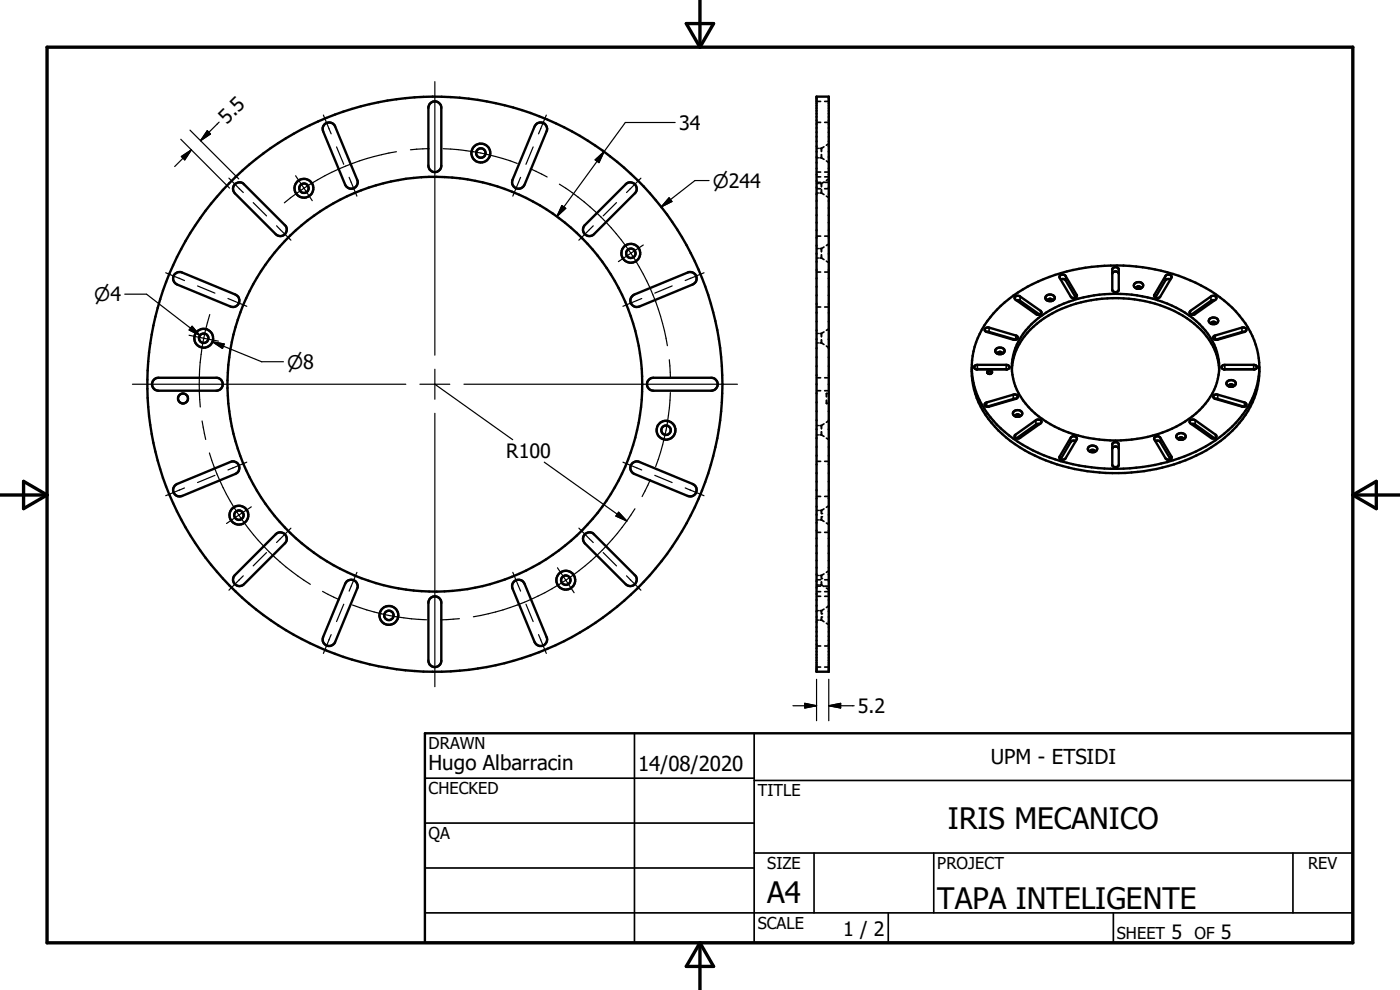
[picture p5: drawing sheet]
<svg xmlns="http://www.w3.org/2000/svg" width="297mm" height="210mm" viewBox="0 0 297 210" stroke-linecap="round" stroke-linejoin="round" font-family="sans-serif">
<g fill="none" stroke="#000" stroke-width=".51">
<path d="M49.7 39.2l.5-.4 .5-.1 .9 .2 9 9.1a1.38 1.38 0 0 1-.3 1.8 1.38 1.38 0 0 1-1.8-.1l-8.7-8.7-.3-.5-.1-.5zM68.9 26.3a1.38 1.38 0 0 1 2.2 .5l4.7 11.3a1.38 1.38 0 0 1-.8 1.8 1.38 1.38 0 0 1-1.8-.7l-4.6-11.3-.1-.9zM91.3 21.9a1.36 1.36 0 0 1 1.5-.3 1.36 1.36 0 0 1 .8 1.3v12.2a1.37 1.37 0 0 1-1.3 1.4 1.37 1.37 0 0 1-1.4-1.4v-12.2l.1-.6zM113.7 26.3a1.37 1.37 0 0 1 1.8-.1 1.37 1.37 0 0 1 .5 1.7l-4.7 11.3a1.38 1.38 0 0 1-1.8 .7 1.38 1.38 0 0 1-.8-1.8l4.7-11.3zM132.7 39.1a1.36 1.36 0 0 1 2 0 1.36 1.36 0 0 1 0 1.9l-8.7 8.7a1.36 1.36 0 0 1-1.9 0 1.36 1.36 0 0 1 0-1.9zM173.2 20.5h2.6v122h-2.6zM37.1 58.2l.7-.5h.6l11.5 4.8a1.37 1.37 0 0 1 .8 1.8 1.37 1.37 0 0 1-1.8 .7l-11.3-4.6a1.39 1.39 0 0 1-.5-2.2zM224.8 58.5a.81 .81 0 0 1 1.3 0l2.3 4.1a.68 .68 0 0 1-.5 .7 .68 .68 0 0 1-.7-.4l-2.4-4zM225 59.3l.5-.1 .5 .2 2.2 3.7M236 58.1a.73 .73 0 0 1 .7-.5 .73 .73 0 0 1 .6 .5M236.1 56.9a.76 .76 0 0 1 1.2 .3v4.3a.73 .73 0 0 1-.6 .5 .73 .73 0 0 1-.7-.5zM247.4 58.4a.68 .68 0 0 1 .7-.1 .68 .68 0 0 1 .4 .6l-2.3 4a.69 .69 0 0 1-.8 .3 .69 .69 0 0 1-.5-.6z"/>
<path d="M248.3 59.3l-.5-.1-.5 .2-2.2 3.7M134.1 62.8l.5-.3 11.3-4.7a1.37 1.37 0 0 1 1.8 .8 1.37 1.37 0 0 1-.8 1.8l-11.3 4.6a1.37 1.37 0 0 1-1.6-.5 1.37 1.37 0 0 1 .1-1.7zM206.2 78.4a18.6 18.6 0 0 0 7.9 14 37.8 37.8 0 0 0 25.6 6.9 34.5 34.5 0 0 0 21.7-8.8 18.2 18.2 0 0 0 5.7-11.7M207.1 78.3h6.6a.49 .49 0 0 0 .4-.6 .49 .49 0 0 0-.6-.3h-6.2a.5 .5 0 0 0-.6 .4 .5 .5 0 0 0 .4 .6M207.3 78.3h-.1M209 69.7l.5-.2h.3l5.7 1.7a.49 .49 0 0 1 .4 .6 .49 .49 0 0 1-.7 .3l-5.9-1.7-.4-.3zM209.4 70.4h.4l5.7 1.7M209.4 79l.4-.2h.3l.3 .2M209.5 78.8a.46 .46 0 0 1 .7-.2 .46 .46 0 0 1 0 .7 .48 .48 0 0 1-.5 0 .48 .48 0 0 1-.2-.5zM211.4 74a1.04 1.04 0 0 1 1.7 .6 1.05 1.05 0 0 1-1.1 .5 1.05 1.05 0 0 1-.8-.8zM211.5 65.7a34 34 0 0 1 21.4-9.2 38.4 38.4 0 0 1 25.9 6.6 18.6 18.6 0 0 1 8.2 17.6 19.8 19.8 0 0 1-9 13.5 39.6 39.6 0 0 1-30 5.3 31.1 31.1 0 0 1-17.6-9.8 17.5 17.5 0 0 1 1.1-24zM211.6 75.1a.5 .5 0 0 1 .5-.5 .5 .5 0 0 1 .5 .5"/>
<path d="M211.8 75.1h.7M213.5 78.3h.1M214.7 78.3a14.1 14.1 0 0 1 6.8-10.8 29 29 0 0 1 30.3 0 14.2 14.2 0 0 1 6.9 10.8M215.4 62.9l.3-.1h.6l4.5 3.1a.57 .57 0 0 1-.1 .8 .57 .57 0 0 1-.8 0l-4.5-3.1-.2-.4zM215.6 63.7l.8 .1 4.2 2.9M218.9 68.7a26.2 26.2 0 0 1 18.9-6.3 25.8 25.8 0 0 1 16.7 6.3 12 12 0 0 1 1.8 16.2 22.9 22.9 0 0 1-16.2 8.3 27.4 27.4 0 0 1-20.5-5.5 12.4 12.4 0 0 1-4.5-13 14 14 0 0 1 3.8-6zM222 62.7a1.11 1.11 0 0 1 1.8 .5 1.02 1.02 0 0 1-1.1 .7 1.02 1.02 0 0 1-.9-.9zM222.3 63.8a.5 .5 0 0 1 .5-.4 .5 .5 0 0 1 .5 .4M222.4 63.9h.7M240.7 60.2a.98 .98 0 0 1 1.1-.4 .98 .98 0 0 1 .7 1 1.07 1.07 0 0 1-1.1 .5 1.07 1.07 0 0 1-.9-.8zM241.1 61.2a.49 .49 0 0 1 .4-.5 .49 .49 0 0 1 .5 .5M241.2 61.2h.7"/>
<path d="M252.6 65.9l4.3-3a.64 .64 0 0 1 .8-.1 .64 .64 0 0 1 .3 .7l-4.4 3.1a.6 .6 0 0 1-.9 .2 .6 .6 0 0 1-.1-.9zM256.6 67.6a1.09 1.09 0 0 1 1.8 .6 1.04 1.04 0 0 1-1 .6 1.04 1.04 0 0 1-1-.8zM257 68.7a.5 .5 0 0 1 .4-.5 .5 .5 0 0 1 .5 .5M257.1 68.7h.7M257.5 71.3l6-1.8a.54 .54 0 0 1 .8 .1 .54 .54 0 0 1-.3 .8l-5.7 1.7a.58 .58 0 0 1-.6-.1 .58 .58 0 0 1-.2-.7zM257.7 63.7l-.8 .1-4.1 2.9M259.6 78.3h6.6a.49 .49 0 0 0 .4-.6 .49 .49 0 0 0-.6-.3h-6.2a.5 .5 0 0 0-.6 .4 .5 .5 0 0 0 .4 .6M259.8 78.3h-.1M264 70.4h-.5l-5.6 1.7M266 78.3h.1M267.2 77.9v.9M32.8 80.4l.8-.3h12.3a1.37 1.37 0 0 1 1.4 1.4 1.37 1.37 0 0 1-1.4 1.4h-12.3a1.38 1.38 0 0 1-1.3-1 1.38 1.38 0 0 1 .5-1.5z"/>
<path d="M134.1 98.4l.7-.5h.6l11.5 4.8a1.37 1.37 0 0 1 .8 1.8 1.37 1.37 0 0 1-1.8 .7l-11.3-4.7a1.39 1.39 0 0 1-.5-2.1zM137.8 80.4l.8-.3h12.3a1.37 1.37 0 0 1 1.4 1.4 1.37 1.37 0 0 1-1.4 1.4h-12.3a1.37 1.37 0 0 1-1.3-1 1.37 1.37 0 0 1 .5-1.5zM209 85.6l6-1.9a.53 .53 0 0 1 .8 .1 .53 .53 0 0 1-.3 .8l-5.7 1.7a.55 .55 0 0 1-.7-.1 .55 .55 0 0 1-.1-.6zM215.1 87.3a1.06 1.06 0 0 1 1.8 .5 1.05 1.05 0 0 1-1.1 .6 1.05 1.05 0 0 1-.9-.8zM215.3 92.3l4.5-3.2a.63 .63 0 0 1 .7-.1 .63 .63 0 0 1 .4 .7l-4.5 3.2a.64 .64 0 0 1-.8 .1 .64 .64 0 0 1-.3-.7zM215.4 88.3a.5 .5 0 0 1 .5-.4 .5 .5 0 0 1 .5 .4M215.5 84.6h-.5l-5.6 1.7M215.5 88.4h.7M220.6 90h-.8l-4.2 3M227.2 92.8a.69 .69 0 0 1 .7-.2 .69 .69 0 0 1 .5 .6l-2.3 4a.68 .68 0 0 1-.8 .3 .68 .68 0 0 1-.5-.6zM228.2 93.6l-.5-.1-.5 .2-2.2 3.7M230.9 94.8a1.09 1.09 0 0 1 1.9 .5 1.05 1.05 0 0 1-1.1 .6 1.05 1.05 0 0 1-.9-.7z"/>
<path d="M231.3 95.8a.49 .49 0 0 1 .5-.4 .49 .49 0 0 1 .5 .4M231.4 95.9h.7M236 95.2a.73 .73 0 0 1 .7-.5 .73 .73 0 0 1 .6 .5M236.1 94a.78 .78 0 0 1 1.2 .3v4.3a.73 .73 0 0 1-.6 .5 .73 .73 0 0 1-.7-.5zM244.9 92.8a.81 .81 0 0 1 1.3 0l2.3 4.1a.67 .67 0 0 1-.5 .6 .67 .67 0 0 1-.7-.3l-2.4-4zM245.1 93.6l.5-.1 .5 .2 2.2 3.7M250.1 93.2a.49 .49 0 0 1 .5-.4 .49 .49 0 0 1 .4 .4M250.2 93.2a.66 .66 0 0 1-.7-.6 .66 .66 0 0 1 .7-.7 .8 .8 0 0 1 1 .1 .8 .8 0 0 1 .1 1.1l-.4 .1M250.2 93.2h.7M252.5 89.2l.5-.2 .6 .1 4.3 3.1a.52 .52 0 0 1 0 .7 .52 .52 0 0 1-.7 .1l-4.6-3.2-.2-.2zM252.8 90h.8l4.1 3M257.5 83.9l.6-.2 5.9 1.7a.51 .51 0 0 1 .4 .6 .51 .51 0 0 1-.7 .3l-5.9-1.7-.4-.3z"/>
<path d="M257.9 84.6l6.1 1.7M260.4 80.9a1.04 1.04 0 0 1 1.8 .6 1.04 1.04 0 0 1-1.1 .5 1.04 1.04 0 0 1-.9-.8zM260.7 81.9a.5 .5 0 0 1 .5-.4 .5 .5 0 0 1 .5 .4M260.8 82h.7M37.1 103l.5-.3 11.3-4.7a1.37 1.37 0 0 1 1.8 .7 1.37 1.37 0 0 1-.8 1.8l-11.3 4.7a1.37 1.37 0 0 1-1.6-.5 1.37 1.37 0 0 1 .1-1.7zM58.5 113.3a1.37 1.37 0 0 1 1.9 0 1.37 1.37 0 0 1 0 2l-8.6 8.6a1.36 1.36 0 0 1-2 0 1.36 1.36 0 0 1 0-1.9zM124 113.4a1.36 1.36 0 0 1 2-.1l8.7 8.7a1.36 1.36 0 0 1 0 1.9 1.36 1.36 0 0 1-2 0l-8.6-8.6-.3-.5-.1-.6zM73.6 123.3a1.37 1.37 0 0 1 1.7-.1 1.37 1.37 0 0 1 .5 1.7l-4.7 11.3a1.38 1.38 0 0 1-1.8 .7 1.38 1.38 0 0 1-.7-1.8l4.6-11.3zM91.3 126.9a1.37 1.37 0 0 1 1.5-.3 1.37 1.37 0 0 1 .8 1.3v12.2a1.37 1.37 0 0 1-1.3 1.4 1.37 1.37 0 0 1-1.4-1.4v-12.2l.1-.6zM109.1 123.3a1.38 1.38 0 0 1 2.2 .5l4.7 11.3a1.38 1.38 0 0 1-.8 1.8 1.38 1.38 0 0 1-1.8-.7l-4.7-11.3v-.9zM90.1 155.6h196.9v44.4h-196.9z"/>
<circle cx="64.5" cy="39.9" r="1"/>
<circle cx="64.5" cy="39.9" r="2"/>
<circle cx="102" cy="32.5" r="2"/>
<circle cx="102" cy="32.5" r="1.01"/>
<circle cx="133.8" cy="53.7" r="2"/>
<circle cx="133.8" cy="53.7" r=".99"/>
<circle cx="43.2" cy="71.7" r="1.01"/>
<circle cx="43.2" cy="71.7" r="2"/>
<circle cx="38.8" cy="84.5" r="1.05"/>
<circle cx="92.3" cy="81.5" r="44"/>
<circle cx="92.3" cy="81.5" r="61"/>
<circle cx="141.3" cy="91.3" r="2"/>
<circle cx="141.3" cy="91.3" r="1"/>
<circle cx="50.7" cy="109.3" r="2"/>
<circle cx="50.7" cy="109.3" r=".99"/>
<circle cx="82.5" cy="130.5" r="1.99"/>
<circle cx="82.5" cy="130.6" r="1"/>
<circle cx="120" cy="123.1" r="1"/>
<circle cx="120" cy="123.1" r="2"/>
</g>
<g fill="none" stroke="#000" stroke-width=".36">
<path d="M173.2 38.9h.4M173.2 31.5h.4M173.2 33.5h.4M173.2 38.7h.9M173.2 26h.9M173.2 21.5h.9M173.2 36.5h.9M173.2 37.5h.9M173.9 38.9h.4M173.9 31.5h.4M173.9 33.5h.4M174.3 31.5v.6"/>
<path d="M174.3 32.8v.7M174.3 38.9v.7M174.3 33.5l.5 .3M174.8 38.6l-.5 .3M174.8 31.1l-.5 .4M175 38.7h.8M175 26h.8M175 21.5h.8M175 36.5h.8M175 37.5h.8M175.3 34.1l.5 .4M175.8 37.9l-.5 .4"/>
<path d="M175.8 30.5l-.5 .3M173.2 40.9h.4M173.2 52.7h.4M173.2 54.7h.4M173.2 57.7h.9M173.2 50.1h.9M173.2 40h.9M173.9 40.9h.4M173.9 52.7h.4M173.9 54.7h.4M174.3 40.3v.6M174.3 52.7v.7"/>
<path d="M174.3 54.1v.6M174.3 40.9l.5 .4M174.3 54.7l.5 .4M174.8 52.4l-.5 .3M175 57.7h.8M175 50.1h.8M175 40h.8M175.3 41.6l.5 .3M175.3 55.4l.5 .3M175.8 51.7l-.5 .4M226.1 58.5v1M247.3 58.5v1"/>
<path d="M173.2 70.7h.4M173.2 72.7h.4M173.2 65.1h.9M173.9 70.7h.4M173.9 72.7h.4M174.3 70.7v.7M174.3 72.1v.6M174.3 72.7l.5 .4M174.8 70.4l-.5 .3M175 65.1h.8M175.3 73.4l.5 .4M175.8 69.8l-.5 .3"/>
<path d="M207.3 77.4v.9M209.8 69.5v.9M213.5 77.4v.9M215.5 71.2v.9M216.4 62.9v.9M220.8 65.9v.7M228.4 62.6v.3M244.9 62.6v.3M252.6 65.9v.7M256.9 62.9v.9M257.8 71.2v.9M259.8 77.4v.9"/>
<path d="M263.5 69.5v.9M266 77.4v.9M173.2 90.3h.4M173.2 92.3h.4M173.2 80.1h.9M173.2 82.9h.9M173.2 97.9h.9M173.9 90.3h.4M173.9 92.3h.4M174.3 90.3v.6M174.3 91.6v.7M174.3 92.3l.5 .3"/>
<path d="M174.8 89.9l-.5 .4M175 80.1h.8M175 82.9h.8M175 97.9h.8M175.3 92.9l.5 .4M175.3 84.9v.7h.2M175.5 83.5h-.2v.7M175.7 85.6h.1M175.7 83.5h.1M175.8 89.3l-.5 .3M209.3 85.4v.9M215 83.7v.9"/>
<path d="M215.4 92.2v.7M219.8 89.1v.9M224.8 96.9v.3M227.2 92.8v1M246.2 92.8v1M248.5 96.9v.3M253.6 89.1v.9M257.9 92.2v.7M258.3 83.7v.9M264 85.4v.9M173.2 108.3h.4M173.2 110.3h.4"/>
<path d="M173.2 112.9h.9M173.2 105.3h.9M173.9 108.3h.4M173.9 110.3h.4M174.3 108.3v.6M174.3 109.6v.7M174.3 110.3l.5 .3M174.8 108l-.5 .3M175 112.9h.8M175 105.3h.8M175.3 111l.5 .3M175.8 107.3l-.5 .3"/>
<path d="M173.2 122.1h.4M173.2 124.1h.4M173.2 129.5h.4M173.2 131.6h.4M173.2 126.5h.9M173.2 137h.9M173.2 123h.9M173.2 124.3h.9M173.2 125.5h.9M173.9 122.1h.4M173.9 124.1h.4M173.9 129.5h.4"/>
<path d="M173.9 131.6h.4M174.3 122.1v.6M174.3 123.4v.7M174.3 129.5v.7M174.3 130.9v.7M174.3 124.1l.5 .3M174.3 131.6l.5 .3M174.8 121.7l-.5 .4M174.8 129.2l-.5 .3M175 126.5h.8M175 137h.8M175 123h.8"/>
<path d="M175 124.3h.8M175 125.5h.8M175.3 124.7l.5 .4M175.3 132.2l.5 .3M175.8 121.1l-.5 .3M175.8 128.6l-.5 .3M134.6 155.6v44.4M160 155.6v44.4M173.2 141.5h.9M175 141.5h.8M90.1 165.1h69.9M90.1 174.6h69.9"/>
<path d="M160 165.6h127M90.1 184.1h69.9M90.1 193.7h196.9M160 181h127M172.7 181v12.7M188.4 193.7v6.3M198.1 181v12.7M236.2 193.7v6.3M274.3 181v12.7"/>
</g>
<g fill="#000">
<circle cx="174.3" cy="108.9" r=".18"/>
<circle cx="174.3" cy="109.6" r=".18"/>
<circle cx="174.3" cy="122.7" r=".18"/>
<circle cx="174.3" cy="130.2" r=".18"/>
<circle cx="174.3" cy="130.9" r=".18"/>
</g>
<path d="M10 10h277v190h-277zM145.6 5h5.8l-2.9 5zM148.5 0v10M0 105h10M5 102.1l5 2.9-5 2.9zM287 105h10M287 105l5-2.9v5.8zM148.5 200v10M148.5 200l2.9 5h-5.8z" fill="none" stroke="#000" stroke-width=".71"/>
<g fill="none" stroke="#000" stroke-width=".25">
<path d="M92.3 17.3v58M38.4 29.5l10.3 10.4M38.5 33.2l2.1-1.4-1.4 2.1zM40.3 27.6l10.3 10.3M40.6 31.8l-3.5 3.5M44 27.7l.7 .7-2.2 1.4zM46.5 25.9l-4 3.9M48.6 37.8l2.2 2.3M50.7 40l.9 .8M62.7 37.3l1.8 2.6M64.5 39.9l1.7 2.7M64.5 39.9l-4.2 3.1"/>
<path d="M68.6 24.4l1.2 3M69.8 27.3l.5 1.1M71.4 31.2l1.5 3.7M74.1 37.6l1.6 4M84.1 32.2a50.2 50.2 0 0 0-19.6 7.7M91 31.5l-3.9 .3M94 31.5a48.7 48.7 0 0 1 15.7 3.2M110.4 37.6l-1.6 4M112.5 35.8l3.6 1.7M113.1 31.2l-1.5 3.7M114.7 27.3l-.4 1.1M115.9 24.4l-1.2 3"/>
<path d="M118.7 39.1a50.1 50.1 0 0 1 15.1 14.6M126.3 33.9l1.8-1.7-1 2.3zM136 37.8l-3.1 3M143.2 26h-10.5l-14.6 19.9M150.4 38.3h-3l-7.1 5.6M35.2 57.9l2.9 1.2M38 59l1.1 .5M53.7 43l2.8 2.8M58.7 47.9l3 3.1M119.2 43.6l.8 .6-1.9 1.7zM125.9 47.9l-3.1 3.1M130.8 43l-2.8 2.8"/>
<path d="M133.8 53.7l-2.6 1.8M133.8 53.7a50.6 50.6 0 0 1 7.8 19.6M136.5 52l-2.7 1.7M141.9 42l.6 .7-2.2 1.2zM146.5 59l-1.1 .5M149.4 57.9l-3 1.2M26.5 62.4h4.6l11.3 8.7M40.1 71.1l3.1 .7M40.7 69.2l1.7 1.9-2.3-1.1zM41.9 60.7l3.7 1.5M43.2 71.8l3.1 .6M43.2 71.8a48.3 48.3 0 0 0-.7 14.5"/>
<path d="M44.5 66.7l-1.3 5.1M45.1 72.5l10.4 4.2h4.6M45.1 72.5l2.5 .5-.4 .9zM48.4 63.3l4 1.7M92.3 78.3v6.4M136.1 63.3l-3.9 1.7M142 76.3l.2 4M142.6 60.7l-3.7 1.5M28.1 81.5h58M42.9 89.3l.7 3.9M44.4 96.1a50.9 50.9 0 0 0 6.3 13.2M52.4 98l-4 1.7"/>
<path d="M89.1 81.5h6.3M92.3 87.7v58M92.3 81.5l16.5 11.8M98.4 81.5h58M115.5 98l17.5 12.5M132.2 98l3.9 1.7M142.2 83.3a48.9 48.9 0 0 1-3.1 15.7M38.1 103.9l-2.9 1.3M39.1 103.5l-1.1 .5M45.6 100.8l-3.7 1.6M50.7 109.3l-2.6 1.8M50.7 109.3a49.7 49.7 0 0 0 15.1 14.7"/>
<path d="M53.3 107.5l-2.6 1.8M56.5 117.2l-2.8 2.8M61.7 112l-3 3.1M122.8 112l3.1 3.1M128 117.2l2.8 2.8M131.2 108.7l1.8 1.8-2.3-1zM134.7 107.9a50.1 50.1 0 0 1-14.7 15.2M138 101.8l-1.8 3.5M138.9 100.8l3.7 1.6M145.4 103.5l1.1 .5M146.4 103.9l3 1.3M50.8 123l-2.2 2.2"/>
<path d="M51.6 122.2l-.9 .8M68.4 125.5l3.6 1.7M69.8 135.7l-1.2 2.9M70.3 134.6l-.5 1.2M72.9 128.2l-1.5 3.7M74.8 128.4a48.9 48.9 0 0 0 15.7 3.1M75.7 121.4l-1.6 4M97.5 131.2l-4 .3M108.8 121.4l1.6 4M111.6 128.2l1.5 3.7M114.3 134.6l.4 1.2M114.7 135.7l1.2 2.9"/>
<path d="M118.3 120.5l1.7 2.6M120 123.1l1.8 2.6M120 123.1a50.5 50.5 0 0 1-19.6 7.7M132.9 122.2l.9 .8M133.7 123l2.3 2.2M168.2 149.7h5M170.7 149.2l2.5 .5-2.5 .5zM173.2 144.1v8.8M175.8 149.7h5.4M175.8 149.7l2.5-.5v1zM175.8 144.1v8.8"/>
</g>
<path d="M38.5 33.2l2.1-1.4-1.4 2.1zM44 27.7l.7 .7-2.2 1.4zM126.3 33.9l1.8-1.7-1 2.3zM119.2 43.6l.8 .6-1.9 1.7zM141.9 42l.6 .7-2.2 1.2zM40.7 69.2l1.7 1.9-2.3-1.1zM45.1 72.5l2.5 .5-.4 .9zM131.2 108.7l1.8 1.8-2.3-1zM170.7 149.2l2.5 .5-2.5 .5zM175.8 149.7l2.5-.5v1z" fill="#000" stroke="#000" stroke-width=".25"/>
<g font-size="6.3">
<text x="201.1" y="175.9">IRIS MECANICO</text>
<text x="162.7" y="191.5">A4</text>
<text x="198.8" y="192.8">TAPA INTELIGENTE</text>
</g>
<g font-size="4.4">
<text x="90.9" y="163.4">Hugo Albarracin</text>
<text x="135.4" y="163.6">14/08/2020</text>
<text x="210.2" y="162.1">UPM - ETSIDI</text>
</g>
<g font-size="4.2">
<text x="48.1" y="26.4" transform="rotate(-45 48.1 26.4)">5.5</text>
<text x="144.1" y="27.5">34</text>
<text x="107.4" y="97.2">R100</text>
<text x="182" y="151.2">5.2</text>
<text x="178.9" y="198.5">1 / 2</text>
<text x="248.5" y="199.2">5</text>
<text x="259" y="199.2">5</text>
</g>
<g font-size="4">
<text x="151.2" y="39.8">n244</text>
<text x="20" y="63.9">n4</text>
<text x="60.9" y="78.2">n8</text>
</g>
<g font-size="3.5">
<text x="90.9" y="158.9">DRAWN</text>
<text x="90.9" y="168.4">CHECKED</text>
<text x="160.7" y="168.8">TITLE</text>
<text x="90.9" y="178">QA</text>
<text x="162.7" y="184.3">SIZE</text>
<text x="198.8" y="184.3">PROJECT</text>
<text x="277.5" y="184.3">REV</text>
<text x="160.7" y="197">SCALE</text>
<text x="236.9" y="199.2">SHEET</text>
<text x="253.4" y="199.2">OF</text>
</g>
</svg>
